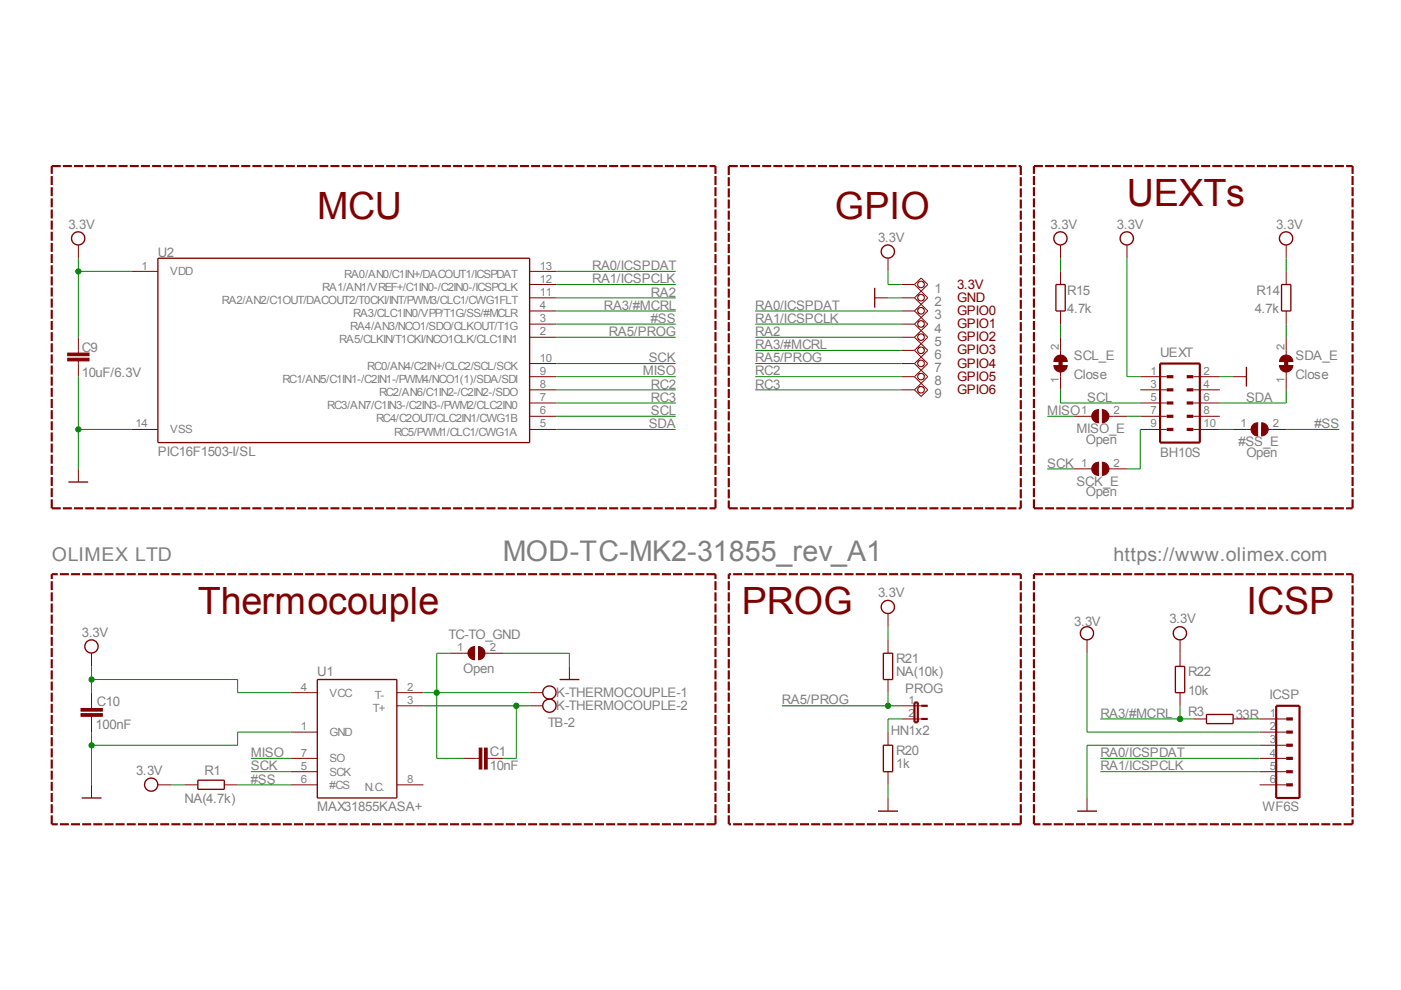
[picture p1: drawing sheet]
<svg xmlns="http://www.w3.org/2000/svg" width="297mm" height="210mm" viewBox="0 0 297 210" stroke-linecap="round" stroke-linejoin="round" font-family="sans-serif">
<g fill="none" stroke="#800000" stroke-width=".21">
<path d="M16.6 52v2.8M27.9 57.5h5.6M112.3 57.5h5.6M188.3 54.8v2.7M224.9 52v2.8M224.9 57.5v2.8M238.9 52v2.8M272.7 52v2.8M272.7 57.5v2.8M16.6 71.5v3.4M16.6 76.5v3.4M112.3 60.3h5.6"/>
<path d="M112.3 63.1h5.6M112.3 65.9h5.6M112.3 68.7h5.6M112.3 71.5h5.6M112.3 77.1h5.6M112.3 79.9h5.6M185.5 63.1h2.8M191.1 60.3h2.8M191.1 63.1h2.8M191.1 65.9h2.8M191.1 68.7h2.8M191.1 71.5h2.8"/>
<path d="M191.1 74.3h2.8M191.1 77.1h2.8M191.1 79.9h2.8M193.9 60.3l1.4-1.4 1.4 1.4-2.8 2.8M193.9 60.3l2.8 2.8-1.4 1.4M193.9 63.1l1.4 1.4M193.9 65.9l1.4 1.4M193.9 68.7l1.4 1.4M193.9 71.5l1.4 1.4M193.9 74.3l1.4 1.4M193.9 77.1l1.4 1.4M193.9 79.9l1.4 1.4"/>
<path d="M195.3 64.5l1.4 1.4-1.4 1.4M195.3 64.5l-1.4 1.4M195.3 67.3l1.4 1.4-1.4 1.4M195.3 67.3l-1.4 1.4M195.3 70.1l1.4 1.4-1.4 1.4M195.3 70.1l-1.4 1.4M195.3 72.9l1.4 1.4-1.4 1.4M195.3 72.9l-1.4 1.4M195.3 75.7l1.4 1.4-1.4 1.4M195.3 75.7l-1.4 1.4M195.3 78.5l1.4 1.4-1.4 1.4M195.3 78.5l-1.4 1.4"/>
<path d="M224.9 65.9v2.8M224.9 71.5v3.8M224.9 78.9v3.8M241.8 79.9h5.6M253 79.9h5.6M261.4 79.9h2.9M272.7 65.9v2.8M272.7 71.5v3.8M272.7 78.9v3.8M16.6 99.4v2.8M27.9 91.1h5.6M112.3 91.1h5.6"/>
<path d="M112.3 82.7h5.6M112.3 88.3h5.6M112.3 85.4h5.6M191.1 82.7h2.8M195.3 81.3l1.4 1.4-1.4 1.4-1.4-1.4M195.3 81.3l-1.4 1.4M227.7 88.3h3.8M227.7 99.4h3.8M235.1 88.3h3.8M235.1 99.4h3.8M241.8 91.1h5.6M241.8 82.7h5.6"/>
<path d="M241.8 88.3h5.6M241.8 85.4h5.6M253 91.1h5.6M253 82.7h5.6M253 88.3h5.6M253 85.4h5.6M261.4 91.1h3.8M268.9 91.1h3.8M19.4 138.5v2.8M95.4 138.5h3.8M102.9 138.5h3.7M188.3 130.1v2.8"/>
<path d="M188.3 135.7v2.8M230.5 135.7v2.8M250.2 135.7v5.6M19.4 146.9v3.3M19.4 151.9v3.3M61.6 155.2h5.7M61.6 146.9h5.7M84.1 146.9h5.7M84.1 149.6h5.7M112.3 146.9h2.8M112.3 149.6h2.8M120.7 141.3v2.8"/>
<path d="M188.3 144.1v2.8M188.3 155.2v2.8M191.1 152.4h4.2M191.1 149.6h4.2M250.2 146.9v2.7M253 152.4h2.8M261.4 152.4h2.9M267.1 152.4h5.6M267.1 155.2h5.6M267.1 158h5.6M19.4 166.4v2.8M33.5 166.4h2.8"/>
<path d="M39.1 166.4h2.8M47.6 166.4h2.8M61.6 160.8h5.7M61.6 163.6h5.7M61.6 166.4h5.7M84.1 166.4h5.7M98.2 160.8h3.4M103.3 160.8h3.3M188.3 163.6v2.8M188.3 169.2v2.8M230.5 169.2v2.8M267.1 160.8h5.6"/>
<path d="M267.1 163.6h5.6M267.1 166.4h5.6"/>
<circle cx="195.3" cy="63.1" r=".7"/>
<circle cx="195.3" cy="77" r=".7"/>
<circle cx="195.3" cy="60.3" r=".7"/>
<circle cx="195.3" cy="79.9" r=".7"/>
<circle cx="195.3" cy="71.5" r=".69"/>
<circle cx="195.3" cy="68.7" r=".69"/>
<circle cx="195.3" cy="65.9" r=".69"/>
<circle cx="195.3" cy="74.3" r=".69"/>
<circle cx="195.3" cy="82.6" r=".7"/>
</g>
<g fill="#800000" stroke="#800000" stroke-width=".21">
<path d="M267.5 89.6a1.39 1.39 0 0 1 1.4 1.5 1.39 1.39 0 0 1-1.4 1.3z" fill-rule="evenodd"/>
<path d="M265.7 90l1-.4v2.8a1.4 1.4 0 0 1-1.3-.8 1.4 1.4 0 0 1 .3-1.6z" fill-rule="evenodd"/>
<path d="M102.7 158.6h.6v4.5h-.6z" fill-rule="evenodd"/>
<path d="M101.6 158.6h.6v4.5h-.6z" fill-rule="evenodd"/>
<path d="M14.4 76h4.5v.5h-4.5z" fill-rule="evenodd"/>
<path d="M14.4 74.9h4.5v.5h-4.5z" fill-rule="evenodd"/>
<path d="M17.2 151.3h4.5v.6h-4.5z" fill-rule="evenodd"/>
<path d="M17.2 150.2h4.5v.6h-4.5z" fill-rule="evenodd"/>
<path d="M233.7 86.9a1.39 1.39 0 0 1 1.4 1.3 1.39 1.39 0 0 1-1.4 1.4z" fill-rule="evenodd"/>
<path d="M231.9 87.3l1-.4v2.7a1.4 1.4 0 0 1-1.3-.8 1.4 1.4 0 0 1 .3-1.5z" fill-rule="evenodd"/>
<path d="M233.7 98a1.39 1.39 0 0 1 1.4 1.4 1.39 1.39 0 0 1-1.4 1.4z" fill-rule="evenodd"/>
<path d="M231.9 98.4l1-.4v2.8a1.38 1.38 0 0 1-1.3-.8 1.38 1.38 0 0 1 .3-1.6z" fill-rule="evenodd"/>
<path d="M223.9 75.7a1.41 1.41 0 0 1 1.5-.3 1.41 1.41 0 0 1 .9 1.3h-2.9z" fill-rule="evenodd"/>
<path d="M223.4 77.5h2.9a1.41 1.41 0 0 1-1.4 1.4 1.41 1.41 0 0 1-1.5-1.4z" fill-rule="evenodd"/>
<path d="M271.7 75.7a1.41 1.41 0 0 1 1.5-.3 1.41 1.41 0 0 1 .9 1.3h-2.8z" fill-rule="evenodd"/>
<path d="M271.3 77.5h2.8a1.41 1.41 0 0 1-1.4 1.4 1.41 1.41 0 0 1-1.4-1.4z" fill-rule="evenodd"/>
<path d="M101.5 137.1a1.39 1.39 0 0 1 1.3 1.4 1.39 1.39 0 0 1-1.3 1.4z" fill-rule="evenodd"/>
<path d="M99.6 137.5l1-.4v2.8a1.39 1.39 0 0 1-1.3-.9 1.39 1.39 0 0 1 .3-1.5z" fill-rule="evenodd"/>
</g>
<g fill="none" stroke="#800000" stroke-width=".28">
<path d="M33.5 54.8h78.8v39h-78.8zM185.5 61v4.2M223.9 60.3h1.9v5.6h-1.9zM264.3 77.8v4.2M271.7 60.3h2v5.6h-2zM14.5 102.2h4.2M187.3 138.5h2v5.6h-2zM67.3 144.1h16.8v25.1h-16.8zM118.6 144.1h4.2M187.3 158h2v5.6h-2zM249.2 141.3h2v5.6h-2zM255.8 151.5h5.6v1.9h-5.6z"/>
<path d="M17.3 169.2h4.2M41.9 165.4h5.7v2h-5.7zM186.2 172h4.2M228.4 172h4.2"/>
<circle cx="16.6" cy="50.5" r="1.4"/>
<circle cx="188.3" cy="53.3" r="1.4"/>
<circle cx="224.8" cy="50.5" r="1.4"/>
<circle cx="238.9" cy="50.5" r="1.4"/>
<circle cx="272.7" cy="50.5" r="1.4"/>
<circle cx="19.4" cy="137.1" r="1.4"/>
<circle cx="188.3" cy="128.7" r="1.4"/>
<circle cx="230.5" cy="134.2" r="1.39"/>
<circle cx="250.2" cy="134.3" r="1.4"/>
<circle cx="116.5" cy="149.6" r="1.4"/>
<circle cx="116.5" cy="146.8" r="1.4"/>
<circle cx="32.1" cy="166.3" r="1.39"/>
</g>
<path d="M246 77.1h8.4v16.7h-8.4zM193.9 148.9h.7v4.2h-.7zM195.3 149.6h1.4M195.3 152.4h1.4M270.6 149.6h4.9v19.6h-4.9z" fill="none" stroke="#800000" stroke-width=".46"/>
<g fill="none" stroke="#800000" stroke-width=".67" stroke-linecap="butt">
<path d="M247.4 79.9h1.4M251.6 79.9h1.4M247.4 91.1h1.4M247.4 88.3h1.4M247.4 85.4h1.4M247.4 82.7h1.4M251.6 91.1h1.4M251.6 88.3h1.4M251.6 85.4h1.4M251.6 82.7h1.4M272.7 158h1.4M272.7 155.2h1.4"/>
<path d="M272.7 152.4h1.4M272.7 163.6h1.4M272.7 160.8h1.4M272.7 166.4h1.4"/>
</g>
<g fill="none" stroke="#800000" stroke-width=".46" stroke-dasharray="1.9 .5" stroke-linecap="butt">
<path d="M11 35.2h140.7M154.5 35.2h61.9M154.5 35.2v72.6M216.4 35.2v72.6M219.2 35.2h67.6M11 107.8v-72.6M11 107.8h140.7M151.7 107.8v-72.6M154.5 107.8h61.9M219.2 107.8h67.6M219.2 107.8v-72.6M286.8 107.8v-72.6"/>
<path d="M151.7 121.7h-140.7M216.4 121.7h-61.9M219.2 121.7h67.6M286.8 121.7v53.1M11 174.8v-53.1M151.7 174.8v-53.1M151.7 174.8h-140.7M154.5 174.8v-53.1M216.4 174.8h-61.9M216.4 174.8v-53.1M219.2 174.8v-53.1M286.8 174.8h-67.6"/>
</g>
<path d="M224.9 76.5v1.1M272.7 76.5v1.1" fill="none" stroke="#800000" stroke-width=".88" stroke-linecap="butt"/>
<g fill="none" stroke="#008000" stroke-width=".21">
<path d="M16.6 54.8v16.7M16.6 57.5h11.3M117.9 57.5h25.4M188.3 57.5v2.8h2.8M224.9 54.8v2.7M238.9 54.8v25.1h2.9M272.7 54.8v2.7M16.6 79.9v19.5M117.9 68.7h25.4M117.9 79.9h25.4M117.9 63.1h25.4M117.9 65.9h25.4"/>
<path d="M117.9 60.3h25.4M117.9 71.5h25.4M117.9 77.1h25.4M160.1 68.7h31M160.1 79.9h31M160.1 65.9h31M160.1 71.5h31M160.1 74.3h31M160.1 77.1h31M188.3 63.1h2.8M224.9 68.7v2.8M258.6 79.9h2.8"/>
<path d="M272.7 68.7v2.8M16.6 91.1h11.3M117.9 91.1h25.4M117.9 88.3h25.4M117.9 82.7h25.4M117.9 85.4h25.4M160.1 82.7h31M222 88.3h5.7M222 99.4h5.7M224.9 82.7v2.7h16.9M238.9 88.3h2.9M241.8 91.1v8.3h-2.9"/>
<path d="M258.6 91.1h2.8M272.7 91.1h11.3M272.7 82.7v2.7h-14.1M95.4 138.5h-2.8v22.3h5.6M106.6 138.5h14.1v2.8M188.3 132.9v2.8M230.5 138.5v16.7h36.6M19.4 141.3v5.6M19.4 155.2v11.2M19.4 144.1h31v2.8h11.2M61.6 155.2h-11.2v2.8h-31M89.8 146.9h22.5"/>
<path d="M89.8 149.6h22.5M109.5 149.6v11.2h-2.9M165.8 149.6h25.3M188.3 146.9v2.7M191.1 152.4h-2.8v2.8M233.3 152.4h19.7M250.2 149.6v2.8M264.3 152.4h2.8M267.1 158h-36.6v11.2M36.3 166.4h2.8M50.4 166.4h11.2M53.2 160.8h8.4"/>
<path d="M53.2 163.6h8.4M188.3 166.4v2.8M233.3 160.8h33.8M233.3 163.6h33.8"/>
</g>
<g fill="#008000" stroke="#008000" stroke-width=".21">
<circle cx="16.6" cy="91" r=".55"/>
<circle cx="19.4" cy="158" r=".54"/>
<circle cx="92.6" cy="146.9" r=".56"/>
<circle cx="109.5" cy="149.6" r=".57"/>
<circle cx="250.2" cy="152.4" r=".57"/>
<circle cx="188.3" cy="149.6" r=".56"/>
<circle cx="16.6" cy="57.6" r=".55"/>
<circle cx="19.4" cy="144.1" r=".55"/>
</g>
<g font-size="8" fill="#800000">
<text x="67.3" y="46.4">MCU</text>
<text x="177" y="46.4">GPIO</text>
<text x="238.9" y="43.6">UEXTs</text>
<text x="41.9" y="130.1">Thermocouple</text>
<text x="157.3" y="130.1">PROG</text>
<text x="264.3" y="130.1">ICSP</text>
</g>
<text font-size="6" fill="#808080" x="106.6" y="119">MOD-TC-MK2-31855_rev_A1</text>
<g font-size="4" fill="#808080">
<text x="11" y="119">OLIMEX LTD</text>
<text x="236.1" y="119">https://www.olimex.com</text>
</g>
<g font-size="2.8" fill="#808080">
<text x="14.5" y="48.5">3.3V</text>
<text x="186.2" y="51.3">3.3V</text>
<text x="222.7" y="48.5">3.3V</text>
<text x="236.8" y="48.5">3.3V</text>
<text x="270.6" y="48.5">3.3V</text>
<text x="33.5" y="54.5">U2</text>
<text x="125.5" y="57.3">RA0/ICSPDAT</text>
<text x="125.5" y="60.1">RA1/ICSPCLK</text>
<text x="128.1" y="65.7">RA3/#MCRL</text>
<text x="138" y="62.9">RA2</text>
<text x="160.1" y="65.7">RA0/ICSPDAT</text>
<text x="198.1" y="62.2">1</text>
<text x="198.1" y="64.9">2</text>
<text x="226.3" y="62.4">R15</text>
<text x="266.4" y="62.4">R14</text>
<text x="129.1" y="71.2">RA5/PROG</text>
<text x="138" y="68.4">#SS</text>
<text x="160.1" y="68.4">RA1/ICSPCLK</text>
<text x="160.1" y="71.2">RA2</text>
<text x="198.1" y="67.7">3</text>
<text x="198.1" y="70.5">4</text>
<text x="226.3" y="66.3">4.7k</text>
<text x="266" y="66.3">4.7k</text>
<text x="17.3" y="74.7">C9</text>
<text x="137.5" y="76.8">SCK</text>
<text x="160.1" y="74">RA3/#MCRL</text>
<text x="160.1" y="76.8">RA5/PROG</text>
<text x="198.1" y="73.3">5</text>
<text x="198.1" y="76.1">6</text>
<text x="227.7" y="76.4">SCL_E</text>
<text x="246" y="75.7">UEXT</text>
<text x="274.7" y="76.4">SDA_E</text>
<text x="17.3" y="79.9">10uF/6.3V</text>
<text x="136.3" y="79.6">MISO</text>
<text x="138" y="82.4">RC2</text>
<text x="160.1" y="79.6">RC2</text>
<text x="160.1" y="82.4">RC3</text>
<text x="198.1" y="78.9">7</text>
<text x="198.1" y="81.7">8</text>
<text x="227.7" y="80.3">Close</text>
<text x="274.7" y="80.3">Close</text>
<text x="138" y="85.2">RC3</text>
<text x="138" y="88">SCL</text>
<text x="198.1" y="84.5">9</text>
<text x="222" y="88">MISO</text>
<text x="230.5" y="85.2">SCL</text>
<text x="264.2" y="85.2">SDA</text>
<text x="137.5" y="90.8">SDA</text>
<text x="228.2" y="91.9">MISO_E</text>
<text x="230.2" y="94.1">Open</text>
<text x="262.6" y="94.7">#SS_E</text>
<text x="278.7" y="90.8">#SS</text>
<text x="33.5" y="96.6">PIC16F1503-I/SL</text>
<text x="222" y="99.1">SCK</text>
<text x="246" y="96.9">BH10S</text>
<text x="264.3" y="96.9">Open</text>
<text x="228.2" y="103">SCK_E</text>
<text x="230.2" y="105.3">Open</text>
<text x="186.2" y="126.6">3.3V</text>
<text x="17.3" y="135">3.3V</text>
<text x="95.1" y="135.4">TC-TO_GND</text>
<text x="227.8" y="132.8">3.3V</text>
<text x="247.9" y="132.1">3.3V</text>
<text x="67.3" y="143.2">U1</text>
<text x="98.2" y="142.7">Open</text>
<text x="190" y="143.2">NA(10k)</text>
<text x="190" y="140.5">R21</text>
<text x="251.9" y="143.3">R22</text>
<text x="20.5" y="149.8">C10</text>
<text x="117.9" y="147.8">K-THERMOCOUPLE-1</text>
<text x="165.8" y="149.4">RA5/PROG</text>
<text x="191.9" y="146.9">PROG</text>
<text x="251.9" y="147.4">10k</text>
<text x="269.2" y="148.2">ICSP</text>
<text x="20.2" y="154.6">100nF</text>
<text x="116.2" y="154.2">TB-2</text>
<text x="117.9" y="150.6">K-THERMOCOUPLE-2</text>
<text x="188.8" y="155.9">HN1x2</text>
<text x="233.3" y="152.2">RA3/#MCRL</text>
<text x="251.9" y="151.9">R3</text>
<text x="262" y="152.4">33R</text>
<text x="53.2" y="160.5">MISO</text>
<text x="103.9" y="160.4">C1</text>
<text x="190" y="160">R20</text>
<text x="233.3" y="160.5">RA0/ICSPDAT</text>
<text x="28.9" y="164.3">3.3V</text>
<text x="43.4" y="164.3">R1</text>
<text x="53.2" y="166.1">#SS</text>
<text x="53.2" y="163.3">SCK</text>
<text x="103.9" y="163.2">10nF</text>
<text x="190" y="162.8">1k</text>
<text x="233.3" y="163.3">RA1/ICSPCLK</text>
<text x="39.1" y="170.3">NA(4.7k)</text>
<text x="67.3" y="172">MAX31855KASA+</text>
<text x="267.7" y="172">WF6S</text>
</g>
<g font-size="2.8" fill="#800000">
<text x="202.9" y="64">GND</text>
<text x="202.9" y="61.2">3.3V</text>
<text x="202.9" y="69.5">GPIO1</text>
<text x="202.9" y="66.7">GPIO0</text>
<text x="202.9" y="77.9">GPIO4</text>
<text x="202.9" y="72.4">GPIO2</text>
<text x="202.9" y="75.1">GPIO3</text>
<text x="202.9" y="80.7">GPIO5</text>
<text x="202.9" y="83.5">GPIO6</text>
</g>
<g font-size="2.4" fill="#808080">
<text x="30" y="57.2">1</text>
<text x="36.1" y="58.4">VDD</text>
<text x="73" y="58.9">RA0/AN0/C1IN+/DACOUT1/ICSPDAT</text>
<text x="114.5" y="57.2">13</text>
<text x="114.5" y="59.9">12</text>
<text x="47" y="64.5">RA2/AN2/C1OUT/DACOUT2/T0CKI/INT/PWM3/CLC1/CWG1FLT</text>
<text x="68.3" y="61.7">RA1/AN1/VREF+/C1IN0-/C2IN0-/ICSPCLK</text>
<text x="114.5" y="62.8">11</text>
<text x="114.5" y="65.5">4</text>
<text x="74.2" y="70">RA4/AN3/NCO1/SDO/CLKOUT/T1G</text>
<text x="74.9" y="67.2">RA3/CLC1IN0/VPP/T1G/SS/#MCLR</text>
<text x="114.5" y="68.3">3</text>
<text x="114.5" y="71.1">2</text>
<text x="71.9" y="72.8">RA5/CLKIN/T1CKI/NCO1CLK/CLC1IN1</text>
<text x="114.5" y="76.7">10</text>
<text x="59.9" y="81.2">RC1/AN5/C1IN1-/C2IN1-/PWM4/NCO1(1)/SDA/SDI</text>
<text x="77.8" y="78.4">RC0/AN4/C2IN+/CLC2/SCL/SCK</text>
<text x="80.4" y="84">RC2/AN6/C1IN2-/C2IN2-/SDO</text>
<text x="114.5" y="79.5">9</text>
<text x="114.5" y="82.3">8</text>
<text x="243.9" y="79.5">1</text>
<text x="243.9" y="82.3">3</text>
<text x="255.2" y="79.5">2</text>
<text x="255.2" y="82.3">4</text>
<text x="69.4" y="86.8">RC3/AN7/C1IN3-/C2IN3-/PWM2/CLC2IN0</text>
<text x="79.7" y="89.6">RC4/C2OUT/CLC2IN1/CWG1B</text>
<text x="114.5" y="85.1">7</text>
<text x="114.5" y="87.9">6</text>
<text x="229.2" y="87.9">1</text>
<text x="236.1" y="87.9">2</text>
<text x="243.9" y="85.1">5</text>
<text x="243.9" y="87.9">7</text>
<text x="255.2" y="85.1">6</text>
<text x="255.2" y="87.9">8</text>
<text x="28.8" y="90.6">14</text>
<text x="36.1" y="91.9">VSS</text>
<text x="83.5" y="92.4">RC5/PWM1/CLC1/CWG1A</text>
<text x="114.5" y="90.6">5</text>
<text x="243.9" y="90.6">9</text>
<text x="255.2" y="90.6">10</text>
<text x="263" y="90.6">1</text>
<text x="269.9" y="90.6">2</text>
<text x="229.2" y="99">1</text>
<text x="236.1" y="99">2</text>
<text x="96.9" y="138.1">1</text>
<text x="103.9" y="138.1">2</text>
<text x="63.8" y="146.5">4</text>
<text x="69.8" y="147.7">VCC</text>
<text x="79.4" y="148.2">T-</text>
<text x="86.3" y="149.3">3</text>
<text x="86.3" y="146.5">2</text>
<text x="192.7" y="149.3">1</text>
<text x="63.8" y="154.8">1</text>
<text x="79" y="151">T+</text>
<text x="192.7" y="152">2</text>
<text x="269.2" y="152">1</text>
<text x="269.2" y="154.8">2</text>
<text x="63.8" y="160.4">7</text>
<text x="69.8" y="156.1">GND</text>
<text x="69.8" y="161.6">SO</text>
<text x="269.2" y="157.6">3</text>
<text x="269.2" y="160.4">4</text>
<text x="63.8" y="166">6</text>
<text x="63.8" y="163.2">5</text>
<text x="69.8" y="167.2">#CS</text>
<text x="69.8" y="164.4">SCK</text>
<text x="77.3" y="167.7">N.C.</text>
<text x="86.3" y="166">8</text>
<text x="269.2" y="163.2">5</text>
<text x="269.2" y="166">6</text>
</g>
<g font-size="2.3" fill="#808080">
<text x="224.5" y="74.3" transform="rotate(-90 224.5 74.3)">2</text>
<text x="272.3" y="74.3" transform="rotate(-90 272.3 74.3)">2</text>
<text x="224.5" y="81.1" transform="rotate(-90 224.5 81.1)">1</text>
<text x="272.3" y="81.1" transform="rotate(-90 272.3 81.1)">1</text>
</g>
</svg>
